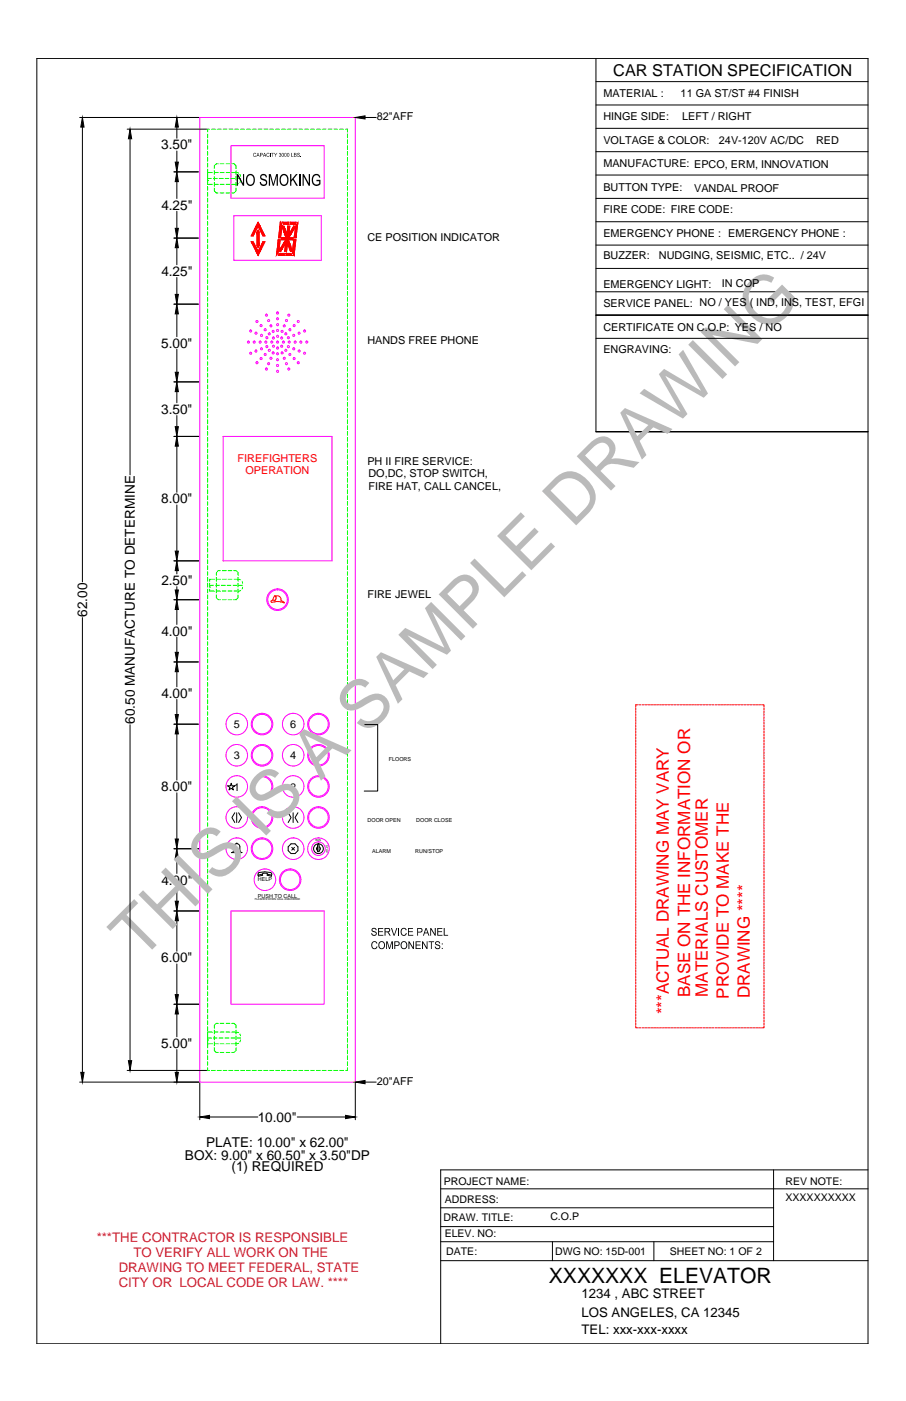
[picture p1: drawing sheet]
<svg xmlns="http://www.w3.org/2000/svg" width="279mm" height="432mm" viewBox="0 0 279 432" stroke-linecap="round" stroke-linejoin="round" font-family="sans-serif">
<!-- layer: DIM -->
<g fill="none" stroke="#000" stroke-width=".31">
<path d="M24.6 36.2h36.7M25.4 39.2v140.1M54.5 39.2v3.4M112.6 36.2h3.4M53.7 53h7.6M54.5 46.5v3.5M54.5 56v5.2M53.7 73.4h7.6M54.5 65.1v5.3M54.5 76.3v5.3M53.7 93.7h7.6M54.5 85.5v5.2"/>
<path d="M54.5 96.7v7.1M53.7 117.7h7.6M54.5 107.7v7M53.7 134.5h7.6M54.5 120.7v3.4M54.5 128.1v3.4M54.5 137.5v14.2M54.5 155.6v14.3M53.7 172.9h7.6M54.5 175.9v1M25.4 190.3v140.2M53.7 184.8h7.6"/>
<path d="M54.5 180.8v1M54.5 187.8v4.7M54.5 196.4v4.7M53.7 204h7.6M54.5 207v4.7M54.5 215.6v4.6M53.7 223.2h7.6M54.5 226.2v14.2M54.5 244.4v14.2M53.7 261.6h7.6M54.5 264.6v4.6M54.5 273.1v4.7"/>
<path d="M53.7 280.8h7.6M54.5 283.8v9.4M54.5 297.1v9.4M53.7 309.5h7.6M54.5 312.5v7M24.6 333.5h36.7M54.5 323.5v7M61.6 333.8v11.3M109.6 333.8v11.3M112.6 333.5h3.4M64.6 344.3h14.9M91.7 344.3h14.9"/>
</g>
<g fill="#000" stroke="#000" stroke-width=".31">
<path d="M25.4 36.2l.5 3h-1zM54.5 36.2l.5 3h-1zM109.6 36.2l3-.5v1zM54.5 53l.5 3h-1zM54 50h1l-.5 3zM54 70.4h1l-.5 3zM54.5 73.4l.5 2.9h-1zM54.5 93.7l.5 3h-1zM54 90.7h1l-.5 3zM54 114.7h1l-.5 3zM54.5 134.5l.5 3h-1zM54 131.5h1l-.5 3z"/>
<path d="M54.5 117.7l.5 3h-1zM54 169.9h1l-.5 3zM54.5 172.9l.5 3h-1zM54 181.8h1l-.5 3zM54.5 184.8l.5 3h-1zM54.5 204l.5 3h-1zM54 201.1h1l-.5 2.9zM54 220.2h1l-.5 3zM54.5 223.2l.5 3h-1zM54 258.6h1l-.5 3zM54 277.8h1l-.5 3zM54.5 261.6l.5 3h-1z"/>
<path d="M54.5 280.8l.5 3h-1zM54.5 309.5l.5 3h-1zM54 306.5h1l-.5 3zM24.9 330.5h1l-.5 3zM54 330.5h1l-.5 3zM109.6 333.5l3-.5v1zM61.6 344.3l3-.5v1zM106.6 343.8l3 .5-3 .5z"/>
</g>
<!-- layer: PUNCH -->
<path d="M109.6 36.2v297.3h-48" fill="none" stroke="#f0f" stroke-width=".31"/>
<!-- layer: LASER -->
<g fill="none" stroke="#f0f" stroke-width=".31">
<path d="M109.6 36.2h-48v297.3M71.2 44.9h28.8v16.2h-28.8zM72.1 66.5h27v13.7h-27zM68.8 134.5h33.6v38.4h-33.6zM71.2 280.8h28.8v28.7h-28.8z"/>
<circle cx="79.2" cy="99.1" r=".32"/>
<circle cx="82.2" cy="97.1" r=".32"/>
<circle cx="82.8" cy="98.8" r=".32"/>
<circle cx="85.6" cy="96.5" r=".32"/>
<circle cx="85.6" cy="98.2" r=".32"/>
<circle cx="88.3" cy="98.8" r=".32"/>
<circle cx="89.1" cy="97.1" r=".32"/>
<circle cx="92" cy="99.1" r=".32"/>
<circle cx="76.6" cy="105.4" r=".32"/>
<circle cx="77.3" cy="108.9" r=".32"/>
<circle cx="77.3" cy="102" r=".32"/>
<circle cx="78.4" cy="105.4" r=".32"/>
<circle cx="78.9" cy="108.2" r=".32"/>
<circle cx="78.9" cy="102.7" r=".32"/>
<circle cx="79.2" cy="111.8" r=".32"/>
<circle cx="80.2" cy="105.4" r=".32"/>
<circle cx="80.5" cy="110.5" r=".32"/>
<circle cx="80.5" cy="100.4" r=".32"/>
<circle cx="80.6" cy="103.4" r=".32"/>
<circle cx="80.6" cy="107.5" r=".32"/>
<circle cx="81.8" cy="109.3" r=".32"/>
<circle cx="81.8" cy="101.6" r=".32"/>
<circle cx="82" cy="105.4" r=".32"/>
<circle cx="82.2" cy="113.7" r=".32"/>
<circle cx="82.3" cy="104.1" r=".32"/>
<circle cx="82.3" cy="106.8" r=".32"/>
<circle cx="82.8" cy="112.1" r=".32"/>
<circle cx="83.1" cy="108" r=".32"/>
<circle cx="83.1" cy="102.9" r=".32"/>
<circle cx="83.6" cy="100.4" r=".32"/>
<circle cx="83.6" cy="110.4" r=".32"/>
<circle cx="83.8" cy="105.4" r=".32"/>
<circle cx="84.2" cy="102.1" r=".32"/>
<circle cx="84.2" cy="108.8" r=".32"/>
<circle cx="84.3" cy="106.7" r=".32"/>
<circle cx="84.3" cy="104.2" r=".32"/>
<circle cx="85.6" cy="101.8" r=".32"/>
<circle cx="85.6" cy="107.3" r=".32"/>
<circle cx="85.6" cy="100.1" r=".32"/>
<circle cx="85.6" cy="110.9" r=".32"/>
<circle cx="85.6" cy="103.7" r=".32"/>
<circle cx="85.6" cy="105.4" r=".32"/>
<circle cx="85.6" cy="112.6" r=".32"/>
<circle cx="85.6" cy="114.5" r=".32"/>
<circle cx="85.6" cy="109" r=".32"/>
<circle cx="86.9" cy="106.7" r=".32"/>
<circle cx="86.9" cy="104.2" r=".32"/>
<circle cx="87" cy="108.8" r=".32"/>
<circle cx="87" cy="102.1" r=".32"/>
<circle cx="87.4" cy="105.4" r=".32"/>
<circle cx="87.7" cy="100.4" r=".32"/>
<circle cx="87.7" cy="110.4" r=".32"/>
<circle cx="88.1" cy="102.9" r=".32"/>
<circle cx="88.1" cy="108" r=".32"/>
<circle cx="88.3" cy="112.1" r=".32"/>
<circle cx="88.9" cy="104.1" r=".32"/>
<circle cx="88.9" cy="106.8" r=".32"/>
<circle cx="89.1" cy="113.7" r=".32"/>
<circle cx="89.2" cy="105.4" r=".32"/>
<circle cx="89.4" cy="101.6" r=".32"/>
<circle cx="89.4" cy="109.3" r=".32"/>
<circle cx="90.6" cy="107.5" r=".32"/>
<circle cx="90.6" cy="103.4" r=".32"/>
<circle cx="90.7" cy="100.4" r=".32"/>
<circle cx="90.7" cy="110.5" r=".32"/>
<circle cx="91" cy="105.4" r=".32"/>
<circle cx="92" cy="111.8" r=".32"/>
<circle cx="92.2" cy="102.7" r=".32"/>
<circle cx="92.2" cy="108.2" r=".32"/>
<circle cx="92.8" cy="105.4" r=".32"/>
<circle cx="93.9" cy="108.9" r=".32"/>
<circle cx="93.9" cy="102" r=".32"/>
<circle cx="94.6" cy="105.4" r=".32"/>
<circle cx="85.6" cy="184.8" r="3.3"/>
<circle cx="73" cy="232.8" r="3.3"/>
<circle cx="73" cy="223.2" r="3.3"/>
<circle cx="80.8" cy="223.2" r="3.3"/>
<circle cx="80.8" cy="232.8" r="3.3"/>
<circle cx="90.4" cy="232.8" r="3.3"/>
<circle cx="90.4" cy="223.2" r="3.3"/>
<circle cx="98.2" cy="232.8" r="3.3"/>
<circle cx="98.2" cy="223.2" r="3.3"/>
<circle cx="73" cy="242.4" r="3.3"/>
<circle cx="73" cy="252" r="3.3"/>
<circle cx="80.8" cy="242.4" r="3.3"/>
<circle cx="80.8" cy="252" r="3.3"/>
<circle cx="90.4" cy="252" r="3.3"/>
<circle cx="90.4" cy="242.4" r="3.3"/>
<circle cx="98.2" cy="252" r="3.3"/>
<circle cx="98.2" cy="242.4" r="3.3"/>
<circle cx="73" cy="261.6" r="3.3"/>
<circle cx="80.8" cy="261.6" r="3.3"/>
<circle cx="81.7" cy="271.1" r="3.3"/>
<circle cx="89.5" cy="271.1" r="3.3"/>
<circle cx="90.4" cy="261.6" r="3.3"/>
<circle cx="98.2" cy="261.6" r="3.3"/>
</g>
<!-- layer: HIDDEN -->
<g fill="none" stroke="#0f0" stroke-width=".31">
<path d="M64.6 39.8h-.6v.9M65.2 39.8h1.2M67 39.8h1.2M68.8 39.8h1.2M70.6 39.8h1.2M72.4 39.8h1.2M74.2 39.8h1.2M76 39.8h1.2M77.8 39.8h1.2M79.6 39.8h1.2M81.4 39.8h1.2M83.2 39.8h1.2"/>
<path d="M85 39.8h1.2M86.8 39.8h1.2M88.6 39.8h1.2M90.4 39.8h1.2M92.2 39.8h1.2M94 39.8h1.2M95.8 39.8h1.2M97.6 39.8h1.2M99.4 39.8h1.2M101.2 39.8h1.2M103 39.8h1.2M104.7 39.8h1.3"/>
<path d="M106.6 39.8h.6v.9M64 55.6h.1M64 41.3v1.2M64 43.1v1.2M64 44.9v1.2M64 46.7v1.2M64 48.5v1.2M64 50.3v1.2M64 52.1v1.7M64 53.9v1.7M64 55.7v1.2M64 57.5v1.2"/>
<path d="M64 59.3v1.2M64 55h1.2M64 53.2h1.5M64 56.8h1.5M65.8 55h1.2M66.1 53.2h1.2M66.1 56.8h1.2M66.1 52.6v1.2M66.1 54.4v1.2M66.1 56.2v1.2M66.1 58v.9l.6 .6h.6M67.3 50.5h-.6l-.6 .6v.9"/>
<path d="M67.6 55h1.2M67.9 53.2h1.2M67.9 56.8h1.2M67.9 59.5h1.2M67.9 50.5h1.2M69.4 55h1.2M69.7 53.2h1.2M69.7 56.8h1.2M69.7 59.5h1.2M69.7 50.5h1.2M71.2 55h1.2M71.5 53.2l2.1 .2"/>
<path d="M71.5 59.5h.6M71.5 50.5h.6M72.2 50.5l.6 .6v.9M72.8 58v.9l-.6 .6M72.8 52.6v1.2M72.8 54.4v1.2M72.8 56.2v1.2M73 55h1.2M73.6 56.6l-2.1 .2M74 53.8l.2 .6M74.2 55.6l-.2 .6M107.2 41.3v1.2"/>
<path d="M107.2 43.1v1.2M107.2 44.9v1.2M107.2 46.7v1.2M107.2 48.5v1.2M107.2 50.3v1.2M107.2 52.1v1.2M107.2 53.9v1.2M107.2 55.7v1.2M107.2 57.5v1.2M107.2 59.3v1.2M64 61.1v1.2M64 62.9v1.2"/>
<path d="M64 64.7v1.2M64 66.5v1.2M64 68.3v1.1M64 70.1v1.2M64 71.9v1.1M64 73.7v1.2M64 75.5v1.1M64 77.3v1.2M64 79.1v1.1M107.2 61.1v1.2M107.2 62.9v1.2M107.2 64.7v1.2"/>
<path d="M107.2 66.5v1.2M107.2 68.3v1.1M107.2 70.1v1.2M107.2 71.9v1.1M107.2 73.7v1.2M107.2 75.5v1.1M107.2 77.3v1.2M107.2 79.1v1.1M64 80.9v1.2M64 82.6v1.2M64 84.4v1.3M64 86.2v1.2"/>
<path d="M64 88v1.3M64 89.8v1.2M64 91.6v1.3M64 93.4v1.2M64 95.2v1.2M64 97v1.2M64 98.8v1.2M107.2 80.9v1.2M107.2 82.6v1.2M107.2 84.4v1.3M107.2 86.2v1.2M107.2 88v1.3"/>
<path d="M107.2 89.8v1.2M107.2 91.6v1.3M107.2 93.4v1.2M107.2 95.2v1.2M107.2 97v1.2M107.2 98.8v1.2M64 100.6v1.2M64 102.4v1.2M64 104.2v1.2M64 106v1.2M64 107.8v1.2M64 109.6v1.2"/>
<path d="M64 111.4v1.2M64 113.2v1.2M64 115v1.2M64 116.8v1.2M64 118.6v1.2M107.2 100.6v1.2M107.2 102.4v1.2M107.2 104.2v1.2M107.2 106v1.2M107.2 107.8v1.2M107.2 109.6v1.2M107.2 111.4v1.2"/>
<path d="M107.2 113.2v1.2M107.2 115v1.2M107.2 116.8v1.2M107.2 118.6v1.2M64 120.4v1.2M64 122.2v1.2M64 124v1.2M64 125.8v1.2M64 127.6v1.2M64 129.4v1.2M64 131.2v1.2M64 133v1.2"/>
<path d="M64 134.8v1.2M64 136.6v1.2M64 138.4v1.2M107.2 120.4v1.2M107.2 122.2v1.2M107.2 124v1.2M107.2 125.8v1.2M107.2 127.6v1.2M107.2 129.4v1.2M107.2 131.2v1.2M107.2 133v1.2M107.2 134.8v1.2"/>
<path d="M107.2 136.6v1.2M107.2 138.4v1.2M64 140.2v1.2M64 142v1.2M64 143.8v1.2M64 145.6v1.2M64 147.4v1.2M64 149.2v1.2M64 151v1.2M64 152.8v1.2M64 154.6v1.2M64 156.4v1.2"/>
<path d="M64 158.2v1.2M64 160v1.2M107.2 140.2v1.2M107.2 142v1.2M107.2 143.8v1.2M107.2 145.6v1.2M107.2 147.4v1.2M107.2 149.2v1.2M107.2 151v1.2M107.2 152.8v1.2M107.2 154.6v1.2M107.2 156.4v1.2"/>
<path d="M107.2 158.2v1.2M107.2 160v1.2M64 161.8v1.2M64 163.6v1.2M64 165.4v1.2M64 167.2v1.2M64 169v1.2M64 170.7v1.3M64 172.6v1.2M64 174.3v1.3M64 176.2v1.1M64 177.9v1.3"/>
<path d="M64 179.8v1.1M64.7 179.8v1.1M66.1 178.5h-1.4v.7M66.7 178.5h1.3M66.7 177.9v1.3M66.7 179.8v1.1M67.9 175.9h-.6l-.6 .6v.8M68.6 178.5h1.1M68.6 175.9h1.1M70.3 178.5h1.3M70.3 175.9h1.2M72.1 175.9h.6"/>
<path d="M72.2 178.5l2 .2M72.8 175.9l.6 .6v.8M73.4 177.9v1.3M73.4 179.8v1.1M74.6 179.2l.2 .6M107.2 161.8v1.2M107.2 163.6v1.2M107.2 165.4v1.2M107.2 167.2v1.2M107.2 169v1.2M107.2 170.7v1.3M107.2 172.6v1.2"/>
<path d="M107.2 174.3v1.3M107.2 176.2v1.1M107.2 177.9v1.3M107.2 179.8v1.1M64 181.5v1.3M64 183.4v1.1M64 185.1v1.3M64 187v1.1M64 188.7v1.3M64 190.6v1.1M64 192.3v1.3M64 194.2v1.1"/>
<path d="M64 195.9v1.2M64 197.8v1.1M64 199.5v1.2M64.7 181h.1M64.7 180.4h1.1M64.7 181.6v.6h1.4M66.4 180.4h1.2M66.7 182.2h1.3M66.7 181.5v1.3M66.7 183.4v.8l.6 .6h.6M68.3 180.4h1.1M68.6 182.2h1.1"/>
<path d="M68.6 184.8h1.1M70 180.4h1.2M70.3 182.2h1.3M70.3 184.8h1.2M71.9 180.4h1.1M72.1 184.8h.6M73.4 183.4v.8l-.6 .6M73.4 181.5v1.3M73.6 180.4h1.2M74.2 182l-2 .2M74.8 181l-.2 .6M107.2 181.5v1.3"/>
<path d="M107.2 183.4v1.1M107.2 185.1v1.3M107.2 187v1.1M107.2 188.7v1.3M107.2 190.6v1.1M107.2 192.3v1.3M107.2 194.2v1.1M107.2 195.9v1.2M107.2 197.8v1.1M107.2 199.5v1.2M64 201.4v1.1M64 203.1v1.2"/>
<path d="M64 204.9v1.2M64 206.7v1.2M64 208.5v1.2M64 210.3v1.2M64 212.1v1.2M64 213.9v1.2M64 215.7v1.2M64 217.5v1.2M64 219.3v1.2M107.2 201.4v1.1M107.2 203.1v1.2M107.2 204.9v1.2"/>
<path d="M107.2 206.7v1.2M107.2 208.5v1.2M107.2 210.3v1.2M107.2 212.1v1.2M107.2 213.9v1.2M107.2 215.7v1.2M107.2 217.5v1.2M107.2 219.3v1.2M64 221.1v1.2M64 222.9v1.2M64 224.7v1.2M64 226.5v1.2"/>
<path d="M64 228.3v1.2M64 230.1v1.2M64 231.9v1.2M64 233.7v1.2M64 235.5v1.2M64 237.3v1.2M64 239.1v1.2M107.2 221.1v1.2M107.2 222.9v1.2M107.2 224.7v1.2M107.2 226.5v1.2M107.2 228.3v1.2"/>
<path d="M107.2 230.1v1.2M107.2 231.9v1.2M107.2 233.7v1.2M107.2 235.5v1.2M107.2 237.3v1.2M107.2 239.1v1.2M64 240.9v1.2M64 242.7v1.2M64 244.5v1.2M64 246.3v1.2M64 248.1v1.2M64 249.9v1.2"/>
<path d="M64 251.7v1.2M64 253.5v1.2M64 255.3v1.2M64 257.1v1.2M64 258.9v1.2M107.2 240.9v1.2M107.2 242.7v1.2M107.2 244.5v1.2M107.2 246.3v1.2M107.2 248.1v1.2M107.2 249.9v1.2M107.2 251.7v1.2"/>
<path d="M107.2 253.5v1.2M107.2 255.3v1.2M107.2 257.1v1.2M107.2 258.9v1.2M64 260.7v1.2M64 262.5v1.2M64 264.3v1.2M64 266.1v1.2M64 267.9v1.2M64 269.7v1.2M64 271.5v1.2M64 273.3v1.2"/>
<path d="M64 275.1v1.2M64 276.9v1.2M64 278.7v1.2M107.2 260.7v1.2M107.2 262.5v1.2M107.2 264.3v1.2M107.2 266.1v1.2M107.2 267.9v1.2M107.2 269.7v1.2M107.2 271.5v1.2M107.2 273.3v1.2M107.2 275.1v1.2"/>
<path d="M107.2 276.9v1.2M107.2 278.7v1.2M64 280.5v1.2M64 282.3v1.1M64 284.1v1.2M64 285.8v1.2M64 287.7v1.2M64 289.4v1.2M64 291.3v1.2M64 293v1.2M64 294.9v1.2M64 296.6v1.2"/>
<path d="M64 298.4v1.2M107.2 280.5v1.2M107.2 282.3v1.1M107.2 284.1v1.2M107.2 285.8v1.2M107.2 287.7v1.2M107.2 289.4v1.2M107.2 291.3v1.2M107.2 293v1.2M107.2 294.9v1.2M107.2 296.6v1.2M107.2 298.4v1.2"/>
<path d="M64 300.2v1.2M64 302v1.2M64 303.8v1.2M64 305.6v1.2M64 307.4v1.2M64 309.2v1.2M64 311v1.2M64 312.8v1.2M64 314.6v1.2M64 316.4v1.2M64 319.9h1.2M65.5 318.1h-1.5v3.6h1.5"/>
<path d="M65.8 319.9h1.2M66.1 317.5v1.2M66.1 319.3v1.2M66.1 318.1h1.2M67.3 315.4h-.6l-.6 .6v.9M67.6 319.9h1.2M67.9 318.1h1.2M67.9 315.4h1.2M69.4 319.9h1.2M69.7 318.1h1.2M69.7 315.4h1.2M71.2 319.9h1.2"/>
<path d="M71.5 318.1l2.1 .2M71.5 315.4h.6M72.2 315.4l.6 .6v.9M72.8 317.5v1.2M72.8 319.3v1.2M73 319.9h1.2M74 318.7l.2 .6M107.2 300.2v1.2M107.2 302v1.2M107.2 303.8v1.2M107.2 305.6v1.2M107.2 307.4v1.2"/>
<path d="M107.2 309.2v1.2M107.2 311v1.2M107.2 312.8v1.2M107.2 314.6v1.2M107.2 316.4v1.2M107.2 318.2v1.2M64 320.5h.1M64 321.8v1.2M64 323.6v1.2M64 325.4v1.2M64 327.2v1.2M64 329v.9h.6"/>
<path d="M65.2 329.9h1.2M66.1 321.1v1.2M66.1 322.9v.9l.6 .6h.6M66.1 321.7h1.2M67 329.9h1.2M67.9 321.7h1.2M67.9 324.4h1.2M68.8 329.9h1.2M69.7 321.7h1.2M69.7 324.4h1.2M70.6 329.9h1.2M71.5 324.4h.6"/>
<path d="M72.4 329.9h1.2M72.8 322.9v.9l-.6 .6M72.8 321.1v1.2M73.6 321.5l-2.1 .2M74.2 320.5l-.2 .6M74.2 329.9h1.2M76 329.9h1.2M77.8 329.9h1.2M79.6 329.9h1.2M81.4 329.9h1.2M83.2 329.9h1.2M85 329.9h1.2"/>
<path d="M86.8 329.9h1.2M88.6 329.9h1.2M90.4 329.9h1.2M92.2 329.9h1.2M94 329.9h1.2M95.8 329.9h1.2M97.6 329.9h1.2M99.4 329.9h1.2M101.2 329.9h1.2M103 329.9h1.2M104.7 329.9h1.3M107.2 320v1.2"/>
<path d="M107.2 321.8v1.2M107.2 323.6v1.2M107.2 325.4v1.2M107.2 327.2v1.2M107.2 329v.9h-.6"/>
</g>
<!-- layer: GRAPH -->
<circle cx="98.2" cy="261.6" r="2.1" fill="none" stroke="#f0f" stroke-width=".31"/>
<g fill="none" stroke="#000" stroke-width=".31">
<path d="M97.9 260.4h.5v2.1h-.5zM98 261l-.4 .6 .4 .5M98.4 261l.4 .6-.4 .5"/>
<circle cx="98.2" cy="261.6" r="1.5"/>
</g>
<!-- layer: 0 -->
<g fill="none" stroke="#f0f" stroke-width=".31">
<circle cx="85.6" cy="184.8" r="3"/>
<circle cx="80.8" cy="223.2" r="3"/>
<circle cx="80.8" cy="232.8" r="3"/>
<circle cx="98.2" cy="223.2" r="3"/>
<circle cx="98.2" cy="232.8" r="3"/>
<circle cx="80.8" cy="242.4" r="3"/>
<circle cx="80.8" cy="252" r="3"/>
<circle cx="98.2" cy="252" r="3"/>
<circle cx="98.2" cy="242.4" r="3"/>
<circle cx="80.8" cy="261.6" r="3"/>
<circle cx="89.5" cy="271.1" r="3"/>
</g>
<g fill="none" stroke="#000" stroke-width=".31">
<path d="M183.8 18v115.1M183.8 25.2h83.9M183.8 32.4h83.9M183.8 39.6h83.9M183.8 46.8h83.9M183.8 53.9h83.9M183.8 61.1h83.9M183.8 68.3h83.9M183.8 75.5h83.9M183.8 82.7h83.9M183.8 89.9h83.9M183.8 97.1h83.9"/>
<path d="M183.8 104.3h83.9M267.7 133.1h-83.9h83.9M70.2 242.2h.8l.3-.8 .3 .8h.8l-.7 .5 .3 .8-.7-.5-.7 .5 .3-.8zM72.4 250.5l-.9 1.5 .9 1.5M73 250.5v3M73.6 250.5l.9 1.5-.9 1.5M88.9 250.5l.9 1.5-.9 1.5M90.4 250.5v3M91.9 250.5l-.9 1.5 .9 1.5M72 261v1.1M72.1 261a.95 .95 0 0 1 .9-1 .95 .95 0 0 1 1 1v1.4l.6 .4h-3.2l.5-.2 .2-.5M72.7 262.8l.3 .3 .3-.3"/>
<path d="M72.9 260l.1-.1 .2 .1M79.6 269.7l.2-.7a7.1 7.1 0 0 1 3.8 0l.2 .3-.1 .8-1.3-.3v-.4l1.3 .3M79.6 269.7l1.3-.3 .1 .4-1.3 .3zM81.2 269.1l1.1 .1 .2 .2M81.2 269.1l-.2 .3M90 261.2l.8 .8M90.8 261.2l-.8 .8M135.9 366.4h131.8M135.9 372.3h102.7M135.9 378.1h102.7M238.6 360.6v27.9M267.7 360.6h-131.8v53.6"/>
<path d="M135.9 382.7h102.7M135.9 388.5h131.8M170.4 382.7v5.8M201.6 382.7v5.8M11.4 414.2v-396.2h256.3v396.2"/>
<circle cx="90.4" cy="261.6" r="1.62"/>
</g>
<g fill="none" stroke="#f00" stroke-width=".31">
<path d="M77.5 74.5h.6l1.5 3 1.5-3h.6l-2.1 4.2zM79.6 68.5l2.1 4.2h-.6l-1.5-3-1.5 3h-.6zM79.6 70.9l.3 .6v4.2l-.3 .6-.3-.6v-4.2zM85.8 73.9h.6l-.4 3.5-.7 1.2zM86.2 78.1h1.5l-.1 .6h-1.8zM86.5 68.5l.5 1.2-.5 3.6h-.6zM87.2 68.5h1.8l-.1 .6h-1.5zM87.3 69.7h.3l.8 2.6 .4-2.6h.6l-.4 2.6 1.6-2.6h.3l-.1 .7-1.8 2.9h1.4l-.1 .6h-1.3l.9 2.9-.1 .6h-.3l-.8-2.5-.3 2.5h-.6l.3-2.5-1.6 2.5h-.3l.1-.6 1.8-2.9h-1.3v-.6h1.4l-1-2.9zM88.3 78.1h1.5l.2 .6h-1.8zM89.5 68.5h1.8l-.3 .6h-1.5zM90.6 73.9h.6l-.6 4.8-.5-1.3zM91.8 68.6l-.5 4.7h-.6l.5-3.6z"/>
<path d="M83.7 185.2l-.2 .2 .2 .2M83.9 185.6l1.8-.2 2 .3M84.1 184.9l.6 .1M84.1 185l-.4 .2M84.8 183.7l.4 .4M84.9 183.7h-.3l-.5 1.3M84.9 183.8a1.29 1.29 0 0 1 1.4 .1 1.29 1.29 0 0 1 .4 1.3l.1 .1M85.2 184.6l-.5 .5M85.2 184l-.1 .6M86.8 185.2l.9 .5"/>
</g>
<g fill="#f00" stroke="#f00" stroke-width=".31">
<path d="M91.8 68.6v.5h-.2z"/>
<path d="M79.6 70.9l.3 .6h-.6z"/>
<path d="M79.3 75.7h.6l-.3 .6z"/>
<path d="M85.4 77.4h.6l-.4 .7z"/>
<path d="M79 77.5l.6 1.1z"/>
<path d="M79 77.5h1.2l-.6 1.1z"/>
<path d="M89.5 68.5l1.5 .6 .3-.6zM89.5 68.5l1.5 .6h-1.5z"/>
<path d="M87.2 68.5l1.7 .6 .1-.6zM87.2 68.5l1.7 .6h-1.5z"/>
<path d="M79.5 68.6l.7 1.1zM79.5 68.6l.7 1.1h-1.2z"/>
<path d="M91.6 69.1l.1 .6 .1-.6zM91.6 69.1l.1 .6h-.5z"/>
<path d="M86.5 68.5l.5 1.2zM86.5 68.5l.5 1.2h-.7z"/>
<path d="M90.6 69.7l.2 .7 .1-.7zM90.6 69.7l.2 .7h-.6z"/>
<path d="M87.3 69.7l.5 .7-.2-.7zM87.3 69.7l.5 .7h-.6z"/>
<path d="M88.8 69.7l.4 1.8 .2-1.8zM88.8 69.7l.4 1.8h-.7z"/>
<path d="M87.2 70.4l1 1.1-.4-1.1zM87.2 70.4l1 1.1h-.6z"/>
<path d="M90.2 70.4l-.6 1.9 1.2-1.9zM90.2 70.4l-.6 1.9h-.6z"/>
<path d="M88.5 71.5l.5 .8 .2-.8zM88.5 71.5l.5 .8h-.6z"/>
<path d="M87.6 71.5l.8 .8-.2-.8zM87.6 71.5l.8 .8h-.5z"/>
<path d="M79.6 69.7l2.1 3-1.5-3zM79.6 69.7l2.1 3h-.6z"/>
<path d="M79 69.7l-.9 3 1.5-3zM79 69.7l-.9 3h-.6z"/>
<path d="M91.2 69.7l.1 3.6 .4-3.6zM91.2 69.7l.1 3.6h-.6z"/>
<path d="M87.9 72.3l1.1 1 .6-1zM87.9 72.3l1.1 1h-.8z"/>
<path d="M86.3 69.7l.2 3.6 .5-3.6zM86.3 69.7l.2 3.6h-.6z"/>
<path d="M86.8 73.3l3.5 .6 .1-.6zM86.8 73.3l3.5 .6h-3.5z"/>
<path d="M88.1 73.9l1.2 1-.3-1zM88.1 73.9l1.2 1h-1.8z"/>
<path d="M88.7 74.9l.9 .8-.3-.8zM88.7 74.9l.9 .8h-.6z"/>
<path d="M88.1 74.9l.5 .8 .1-.8zM88.1 74.9l.5 .8h-.6z"/>
<path d="M79.3 71.5l.6 4.2v-4.2zM79.3 71.5l.6 4.2h-.6z"/>
<path d="M89 75.7l.9 1.1-.3-1.1zM89 75.7l.9 1.1h-.6z"/>
<path d="M87.5 74.9l-.5 1.9 1.1-1.9zM87.5 74.9l-.5 1.9h-.7z"/>
<path d="M90.6 73.9l.2 3.5 .4-3.5zM90.6 73.9l.2 3.5h-.7z"/>
<path d="M89.3 76.8l.5 .6 .1-.6zM89.3 76.8l.5 .6h-.3z"/>
<path d="M88 75.7l.4 1.7 .2-1.7zM88 75.7l.4 1.7h-.6z"/>
<path d="M86.3 76.8l.2 .6 .5-.6zM86.3 76.8l.2 .6h-.3z"/>
<path d="M85.8 73.9l.2 3.5 .4-3.5zM85.8 73.9l.2 3.5h-.6z"/>
<path d="M81.1 74.5l-.9 3 1.5-3zM81.1 74.5l-.9 3h-.6z"/>
<path d="M77.5 74.5l2.1 3-1.5-3zM77.5 74.5l2.1 3h-.6z"/>
<path d="M85.4 77.4v.7h.2zM85.4 78.1h.2l-.3 .5z"/>
<path d="M90.1 77.4l.6 1.3 .1-1.3zM90.1 77.4l.6 1.3z"/>
<path d="M88.3 78.1l1.7 .6-.2-.6zM88.3 78.1l1.7 .6h-1.8z"/>
<path d="M86.2 78.1l1.4 .6 .1-.6zM86.2 78.1l1.4 .6h-1.8z"/>
</g>
<!-- layer: TEXT -->
<g fill="#000">
<path d="M73 53.7h.4l1.5 2.8v-2.8h.4v3.5h-.4l-1.5-2.8v2.8h-.4zM78.2 47.3l.5-.2 .3 .2-.2 .2-.4-.2-.2 .3 .2 .6 .6-.3-.2 .4-.6-.2zM80.4 54l.4-.3 .7-.1 .7 .5 .1 .6h-.3l-.5-.7h-.5l-.4 .5 .2 .5 1 .3 .5 .4 .1 .8-.6 .7h-1l-.6-.7-.1-.4h.3l.4 .6 .6 .2 .4-.1 .3-.5-.3-.5-1.4-.7-.2-.4zM82.9 53.7h.6l.8 3 .9-3h.5v3.5h-.4v-3l-.8 3h-.4l-.8-3v3h-.4zM82.3 47.3l.3-.2 .4 .2 .1 .2-.4-.3-.4 .4 .2 .6 .6-.3-.2 .4-.6-.2zM83.3 47.1l.2 1.2zM83.6 47.1h.9l-.4 .2v1l-.1-1zM84.5 47.1l.5 .6 .5-.6-.4 .7v.5zM86.1 47.2l.4-.1 .2 .2-.2 1h-.3l-.2-.2 .4 .1 .2-.2-.4-.2 .3-.5-.3 .2zM89.5 53.7h.3v1.7l1.5-1.7h.5l-1.2 1.4 1.3 2.1h-.5l-1.1-1.8-.5 .6v1.2h-.3zM89.8 47.1h.2v1.1l.5 .1h-.7zM91.7 47.2h.7v.3l-.2-.2h-.4l.6 .5-.1 .5-.6-.2-.1-.2 .3 .3 .4-.1-.6-.5z"/>
<path d="M92.7 48.1l.2 .2zM93.3 53.7h.4l1.5 2.8v-2.8h.4v3.5h-.4l-1.5-2.8v2.8h-.4zM96.5 54.1l.8-.5 .7 .1 .6 .4 .2 .6-.4 .1-.4-.7h-.9l-.6 1 .2 1.3 .9 .5 .8-.4v-.6h-.8v-.5h1.2v1.3l-.4 .4-1.1 .2-.9-.6-.2-1.7zM114.7 286.2l.9-.2 .4 .2 .1 .5-.6-.5-.5 .1-.2 .3 .1 .3 1.2 .4 .1 .5-.3 .5-.8 .1-.5-.3-.1-.5h.2l.4 .5 .8-.2-.1-.4-1.2-.6zM114.9 290.3l.9-.2 .5 .5-.2 .2-.3-.4-.4-.1-.6 .6v.8l.3 .5 .5 .1 .5-.6h.3l-.5 .8h-.7l-.6-.5-.1-1.1zM116.6 286h1.6v.3h-1.3v.7h1.2v.3h-1.2v.8h1.3v.3h-1.6zM119.1 290.1h.4l.6 2.1 .6-2.1h.5v2.4h-.3v-2l-.7 2h-.2l-.6-2v2h-.3zM120.6 286h.3l.7 2.1 .6-2.1h.3l-.8 2.4h-.3zM123.8 286.4l.5-.4h.6l.4 .4 .1 .3h-.2l-.3-.4-.5-.1-.6 .7 .1 .8 .4 .4h.5l.4-.6 .2 .1-.3 .7-.8 .1-.5-.2-.3-.7zM125.8 286h1.6v.3h-1.3v.7h1.2v.3h-1.2v.8h1.3v.3h-1.6zM126 290.1h.3l1.1 1.9v-1.9h.2v2.4h-.2l-1.1-1.9v1.9h-.3zM128.2 290.1h1.5v.3h-1.2v.7h1.1v.3h-1.1v.8h1.3v.3h-1.6z"/>
<path d="M130.1 290.1h.3l1.2 1.9v-1.9h.2v2.4h-.3l-1.1-1.9v1.9h-.3zM132.7 286h.3l1.1 1.9v-1.9h.3v2.4h-.3l-1.2-1.9v1.9h-.2zM132.2 290.1h1.7v.3h-.7v2.1h-.3v-2.1h-.7zM134.3 290.4l.9-.3 .5 .3v.4h-.3l-.4-.5-.6 .3 .1 .4 1.2 .4 .1 .7-.3 .4h-.8l-.5-.3-.1-.5 .8 .6 .6-.3-.1-.4-1.1-.5zM134.8 286h1.6v.3h-1.3v.7h1.2v.3h-1.2v.8h1.4v.3h-1.7zM136.8 286h.3v2.1h1.1v.3h-1.4z"/>
<path d="M76.3 54l.4-.3 .8-.1 .4 .2 .6 .7v1.6l-.4 .9-.5 .3-.8-.1-.8-.6-.2-1.5zM76.6 54.3l-.4 .9 .1 .9 .5 .7 .7 .1 .7-.8-.1-1.4-.6-.7z"/>
<path d="M79.5 47.1l.6 1.2-.3-.3h-.5l-.2 .3zM79.6 47.3l-.2 .5h.4z"/>
<path d="M80.2 47.1h.6l.2 .3-.1 .4-.5 .1v.4h-.2zM80.4 47.3v.4l.5-.1-.1-.3z"/>
<path d="M81.5 47.1l.6 1.2-.3-.3h-.5l-.2 .3zM81.6 47.3l-.2 .5h.4z"/>
<path d="M86.6 54l.5-.3 .8-.1 .9 .8 .1 1.9-.4 .7-.6 .3-1-.2-.5-.6-.2-1.4zM86.9 54.3l-.3 .9 .1 .9 .5 .7 .7 .1 .6-.8v-1.4l-.6-.7z"/>
<path d="M86.9 47.3l.4-.2 .2 .3v.7l-.3 .3-.3-.3zM87.1 47.3l-.1 .6 .2 .3 .2-.8z"/>
<path d="M87.8 47.2l.4-.1 .2 .3v.7l-.3 .3-.4-.4zM87.9 47.3l-.1 .7 .3 .2 .1-.8z"/>
<path d="M88.6 47.2l.4-.1 .2 .3v.6l-.3 .4-.4-.3zM88.7 47.3v.7l.2 .2 .2-.7z"/>
<path d="M90.6 47.1l.8 .1-.1 1.1h-.7zM90.8 47.3v.3h.4v-.3zM90.8 47.8v.4l.5-.1v-.3z"/>
<path d="M116.9 290.5l.5-.4h.7l.4 .4 .2 1.2-.4 .7-.9 .1-.5-.3-.2-.6zM117.3 290.5l-.3 .5v.6l.3 .6 .6 .1 .5-.5v-.8l-.4-.6z"/>
<path d="M118.6 286h1.3l.3 .3 .1 .6-.6 .4 .8 1.1h-.3l-.8-1.1h-.5v1.1h-.3zM118.9 286.3v.8l.9-.1 .2-.2-.2-.5z"/>
<path d="M121.6 290.1h1.2l.4 .5-.2 .8-1.1 .1v1h-.3zM121.9 290.4v.9l1-.2-.1-.7z"/>
<path d="M123.8 290.5l.4-.4h.6l.6 .4 .2 1.2-.5 .7-.8 .1-.6-.4-.2-1.1zM124.1 290.5l-.2 1.3 .2 .4 .6 .1 .6-.6-.1-.9-.5-.5z"/>
<path d="M128.7 286l1.2 .1 .4 .5-.4 .8h-1v1h-.2zM128.9 286.3v.9l1.1-.3-.1-.5z"/>
<path d="M131.2 286h.3l.9 2.4h-.3l-.2-.7h-.9l-.3 .7h-.3zM131.4 286.3l-.4 1.1h.8z"/>
<path d="M136.2 290.8h.3v.3h-.3zM136.2 292.2h.3v.3h-.3z"/>
</g>
<path d="M123 286v2.4" fill="none" stroke="#000" stroke-width=".31"/>
<path d="M92.4 53.7v3.5" fill="none" stroke="#000" stroke-width=".38"/>
<!-- layer: AM_0 -->
<path d="M11.4 414.2h256.3" fill="none" stroke="#000" stroke-width=".31"/>
<!-- layer: AM_5 -->
<path d="M39.2 39.8h24.5M40.1 42.8v103.6M40.1 223.4v103.5M39.2 329.9h24.5" fill="none" stroke="#000" stroke-width=".31"/>
<path d="M40.1 39.8l.5 3h-1zM39.6 326.9h1l-.5 3z" fill="#000" stroke="#000" stroke-width=".31"/>
<!-- layer: WATER MARK -->
<g fill="none" stroke="#f00" stroke-width=".31">
<path d="M196.1 218.2v.6M196.1 219v.6M196.1 219.9v.6M196.8 217.2h-.7v.7M197.1 217.2h.6M198 217.2h.6M198.9 217.2h.6M199.8 217.2h.6M200.7 217.2h.6M201.6 217.2h.6M202.5 217.2h.6M203.4 217.2h.6"/>
<path d="M204.3 217.2h.6M205.2 217.2h.6M206.1 217.2h.6M207 217.2h.6M207.9 217.2h.6M208.8 217.2h.6M209.7 217.2h.6M210.6 217.2h.6M211.5 217.2h.6M212.4 217.2h.6M213.3 217.2h.6M214.2 217.2h.6"/>
<path d="M215.1 217.2h.6M216 217.2h.5M216.9 217.2h.6M217.8 217.2h.6M218.7 217.2h.6M219.6 217.2h.5M220.5 217.2h.6M221.4 217.2h.6M222.3 217.2h.6M223.2 217.2h.5M224 217.2h.7M225 217.2h.6"/>
<path d="M225.9 217.2h.6M226.8 217.2h.5M227.6 217.2h.7M228.6 217.2h.6M229.5 217.2h.6M230.3 217.2h.6M231.2 217.2h.7M232.2 217.2h.6M233.1 217.2h.6M233.9 217.2h.6M234.8 217.2h.8v.7M235.6 218.2v.6"/>
<path d="M235.6 219v.6M235.6 219.9v.6M196.1 220.9v.6M196.1 221.8v.5M196.1 222.6v.6M196.1 223.5v.6M196.1 224.4v.7M196.1 225.4v.5M196.1 226.2v.6M196.1 227.1v.6M196.1 228v.7M196.1 229v.5"/>
<path d="M196.1 229.8v.6M196.1 230.7v.6M196.1 231.6v.7M196.1 232.6v.5M196.1 233.4v.6M196.1 234.3v.6M196.1 235.2v.7M196.1 236.1v.6M196.1 237v.6M196.1 237.9v.6M196.1 238.8v.6M196.1 239.7v.6"/>
<path d="M235.6 220.9v.6M235.6 221.8v.5M235.6 222.6v.6M235.6 223.5v.6M235.6 224.4v.7M235.6 225.4v.5M235.6 226.2v.6M235.6 227.1v.6M235.6 228v.7M235.6 229v.5M235.6 229.8v.6M235.6 230.7v.6"/>
<path d="M235.6 231.6v.7M235.6 232.6v.5M235.6 233.4v.6M235.6 234.3v.6M235.6 235.2v.7M235.6 236.1v.6M235.6 237v.6M235.6 237.9v.6M235.6 238.8v.6M235.6 239.7v.6M196.1 240.6v.6M196.1 241.5v.6"/>
<path d="M196.1 242.4v.6M196.1 243.3v.6M196.1 244.2v.6M196.1 245.1v.6M196.1 246v.6M196.1 246.9v.6M196.1 247.8v.6M196.1 248.7v.6M196.1 249.6v.6M196.1 250.5v.6M196.1 251.4v.6M196.1 252.3v.6"/>
<path d="M196.1 253.2v.6M196.1 254.1v.6M196.1 255v.6M196.1 255.9v.6M196.1 256.8v.6M196.1 257.7v.6M196.1 258.6v.6M196.1 259.5v.6M235.6 240.6v.6M235.6 241.5v.6M235.6 242.4v.6M235.6 243.3v.6"/>
<path d="M235.6 244.2v.6M235.6 245.1v.6M235.6 246v.6M235.6 246.9v.6M235.6 247.8v.6M235.6 248.7v.6M235.6 249.6v.6M235.6 250.5v.6M235.6 251.4v.6M235.6 252.3v.6M235.6 253.2v.6M235.6 254.1v.6"/>
<path d="M235.6 255v.6M235.6 255.9v.6M235.6 256.8v.6M235.6 257.7v.6M235.6 258.6v.6M235.6 259.5v.6M196.1 260.4v.6M196.1 261.3v.6M196.1 262.2v.6M196.1 263.1v.6M196.1 264v.6M196.1 264.9v.6"/>
<path d="M196.1 265.8v.6M196.1 266.7v.6M196.1 267.6v.6M196.1 268.5v.6M196.1 269.4v.6M196.1 270.3v.6M196.1 271.2v.6M196.1 272.1v.6M196.1 273v.6M196.1 273.9v.6M196.1 274.8v.6M196.1 275.7v.6"/>
<path d="M196.1 276.6v.6M196.1 277.5v.6M196.1 278.4v.6M196.1 279.3v.6M235.6 260.4v.6M235.6 261.3v.6M235.6 262.2v.6M235.6 263.1v.6M235.6 264v.6M235.6 264.9v.6M235.6 265.8v.6M235.6 266.7v.6"/>
<path d="M235.6 267.6v.6M235.6 268.5v.6M235.6 269.4v.6M235.6 270.3v.6M235.6 271.2v.6M235.6 272.1v.6M235.6 273v.6M235.6 273.9v.6M235.6 274.8v.6M235.6 275.7v.6M235.6 276.6v.6M235.6 277.5v.6"/>
<path d="M235.6 278.4v.6M235.6 279.3v.6M196.1 280.2v.6M196.1 281.1v.6M196.1 282v.6M196.1 282.9v.6M196.1 283.8v.6M196.1 284.7v.6M196.1 285.6v.6M196.1 286.5v.6M196.1 287.4v.6M196.1 288.3v.6"/>
<path d="M196.1 289.2v.6M196.1 290.1v.6M196.1 291v.6M196.1 291.9v.6M196.1 292.8v.6M196.1 293.7v.6M196.1 294.6v.6M196.1 295.5v.6M196.1 296.4v.6M196.1 297.3v.6M196.1 298.2v.6M196.1 299.1v.6"/>
<path d="M196.1 300v.6M235.6 280.2v.6M235.6 281.1v.6M235.6 282v.6M235.6 282.9v.6M235.6 283.8v.6M235.6 284.7v.6M235.6 285.6v.6M235.6 286.5v.6M235.6 287.4v.6M235.6 288.3v.6M235.6 289.2v.6"/>
<path d="M235.6 290.1v.6M235.6 291v.6M235.6 291.9v.6M235.6 292.8v.6M235.6 293.7v.6M235.6 294.6v.6M235.6 295.5v.6M235.6 296.4v.6M235.6 297.3v.6M235.6 298.2v.6M235.6 299.1v.6M235.6 300v.6"/>
<path d="M196.1 316.2v.6h.7M196.1 300.9v.6M196.1 301.8v.6M196.1 302.7v.5M196.1 303.6v.6M196.1 304.5v.6M196.1 305.4v.6M196.1 306.3v.5M196.1 307.2v.6M196.1 308.1v.6M196.1 309v.6M196.1 309.9v.5"/>
<path d="M196.1 310.7v.7M196.1 311.7v.6M196.1 312.6v.6M196.1 313.5v.5M196.1 314.3v.7M196.1 315.3v.6M197.1 316.8h.6M198 316.8h.6M198.9 316.8h.6M199.8 316.8h.6M200.7 316.8h.6M201.6 316.8h.6"/>
<path d="M202.5 316.8h.6M203.4 316.8h.6M204.3 316.8h.6M205.2 316.8h.6M206.1 316.8h.6M207 316.8h.6M207.9 316.8h.6M208.8 316.8h.6M209.7 316.8h.6M210.6 316.8h.6M211.5 316.8h.6M212.4 316.8h.6"/>
<path d="M213.3 316.8h.6M214.2 316.8h.6M215.1 316.8h.6M216 316.8h.5M216.9 316.8h.6M217.8 316.8h.6M218.7 316.8h.6M219.6 316.8h.5M220.5 316.8h.6M221.4 316.8h.6M222.3 316.8h.6M223.2 316.8h.5"/>
<path d="M224 316.8h.7M225 316.8h.6M225.9 316.8h.6M226.8 316.8h.5M227.6 316.8h.7M228.6 316.8h.6M229.5 316.8h.6M230.3 316.8h.6M231.2 316.8h.7M232.2 316.8h.6M233.1 316.8h.6M233.9 316.8h.6"/>
<path d="M235.6 316.2v.6h-.8M235.6 300.9v.6M235.6 301.8v.6M235.6 302.7v.5M235.6 303.6v.6M235.6 304.5v.6M235.6 305.4v.6M235.6 306.3v.5M235.6 307.2v.6M235.6 308.1v.6M235.6 309v.6M235.6 309.9v.5"/>
<path d="M235.6 310.7v.7M235.6 311.7v.6M235.6 312.6v.6M235.6 313.5v.5M235.6 314.3v.7M235.6 315.3v.6"/>
</g>
<!-- layer: M-OBJECT -->
<path d="M112.5 223.3h4v20.5h-4.2" fill="none" stroke="#000" stroke-width=".31"/>
<text font-size="20.8" fill="#bababa" x="43.2" y="296.5" transform="rotate(-45 43.2 296.5)">THIS IS A SAMPLE DRAWING</text>
<text font-size="6.5" x="169.3" y="395.5">XXXXXXX ELEVATOR</text>
<g font-size="5.3" fill="#f00">
<text x="212.8" y="307.3" transform="rotate(-90 212.8 307.3)">BASE ON THE INFORMATION OR</text>
<text x="218.2" y="307.3" transform="rotate(-90 218.2 307.3)">MATERIALS CUSTOMER</text>
<text x="224.8" y="307.8" transform="rotate(-90 224.8 307.8)">PROVIDE TO MAKE THE</text>
<text x="231.3" y="307.7" transform="rotate(-90 231.3 307.7)">DRAWING ****</text>
<text x="206.2" y="312.6" transform="rotate(-90 206.2 312.6)">***ACTUAL DRAWING MAY VARY</text>
</g>
<text font-size="5" x="189.1" y="23.3">CAR STATION SPECIFICATION</text>
<g font-size="4.2">
<text x="49.7" y="46.1">3.50&quot;</text>
<text x="49.8" y="64.7">4.25&quot;</text>
<text x="49.8" y="85">4.25&quot;</text>
<text x="49.7" y="107.2">5.00&quot;</text>
<text x="49.7" y="127.6">3.50&quot;</text>
<text x="49.7" y="155.2">8.00&quot;</text>
<text x="49.8" y="180.3">2.50&quot;</text>
<text x="26.9" y="190" transform="rotate(-90 26.9 190)">62.00</text>
<text x="49.8" y="195.9">4.00&quot;</text>
<text x="49.8" y="215.1">4.00&quot;</text>
<text x="41.6" y="223.1" transform="rotate(-90 41.6 223.1)">60.50 MANUFACTURE TO DETERMINE</text>
<text x="49.7" y="243.9">8.00&quot;</text>
<text x="49.8" y="272.6">4.00&quot;</text>
<text x="49.7" y="296.6">6.00&quot;</text>
<text x="49.7" y="323">5.00&quot;</text>
<text x="79.5" y="345.8">10.00&quot;</text>
<text x="63.6" y="353.4">PLATE: 10.00&quot; x 62.00&quot;</text>
<text x="57" y="357.4">BOX: 9.00&quot; x 60.50&quot; x 3.50&quot;DP</text>
<text x="71.4" y="361">(1) REQUIRED</text>
</g>
<g font-size="4.1" fill="#cd2027">
<text x="29.8" y="382.7">***THE CONTRACTOR IS RESPONSIBLE</text>
<text x="41.1" y="387.4">TO VERIFY ALL WORK ON THE</text>
<text x="36.6" y="392.1">DRAWING TO MEET FEDERAL, STATE</text>
<text x="36.6" y="396.8">CITY OR LOCAL CODE OR LAW. ****</text>
</g>
<g font-size="4.1">
<text x="179.3" y="400">1234 , ABC STREET</text>
<text x="179.3" y="406">LOS ANGELES, CA 12345</text>
<text x="179.3" y="411.1">TEL: xxx-xxx-xxxx</text>
</g>
<g font-size="3.3">
<text x="186.1" y="30">MATERIAL :</text>
<text x="209.9" y="30">11 GA ST/ST #4 FINISH</text>
<text x="116.2" y="36.8">82&quot;AFF</text>
<text x="186.1" y="37.1">HINGE SIDE:</text>
<text x="210.4" y="37.1">LEFT / RIGHT</text>
<text x="186.1" y="44.3">VOLTAGE &amp; COLOR:</text>
<text x="221.7" y="44.3">24V-120V AC/DC</text>
<text x="251.7" y="44.3">RED</text>
<text x="186.1" y="51.4">MANUFACTURE: EPCO, ERM, INNOVATION</text>
<text x="186.1" y="58.8">BUTTON TYPE:</text>
<text x="214.1" y="59.1">VANDAL PROOF</text>
<text x="186.1" y="65.8">FIRE CODE: FIRE CODE:</text>
<text x="113.3" y="74.3">CE POSITION INDICATOR</text>
<text x="186.1" y="73.2">EMERGENCY PHONE : EMERGENCY PHONE :</text>
<text x="186.1" y="79.8">BUZZER:</text>
<text x="203.2" y="79.8">NUDGING, SEISMIC, ETC.. / 24V</text>
<text x="186.1" y="88.6">EMERGENCY LIGHT:</text>
<text x="222.6" y="88.4">IN COP</text>
<text x="186.1" y="94.7">SERVICE PANEL: NO / YES ( IND, INS, TEST, EFGI</text>
<text x="186.1" y="101.9">CERTIFICATE ON C.O.P: YES / NO</text>
<text x="113.3" y="106">HANDS FREE PHONE</text>
<text x="186.1" y="108.7">ENGRAVING:</text>
<text x="113.3" y="143.3">PH II FIRE SERVICE:</text>
<text x="113.6" y="147.2">DO,DC, STOP SWITCH,</text>
<text x="113.6" y="151">FIRE HAT, CALL CANCEL,</text>
<text x="113.3" y="184.3">FIRE JEWEL</text>
<text x="72.1" y="224.5">5</text>
<text x="89.5" y="224.5">6</text>
<text x="72.1" y="234.1">3</text>
<text x="89.5" y="234.1">4</text>
<text x="72.1" y="243.7">1</text>
<text x="89.5" y="243.7">2</text>
<text x="116.2" y="334.5">20&quot;AFF</text>
<text x="136.8" y="365.2">PROJECT NAME:</text>
<text x="242.2" y="365.3">REV NOTE:</text>
<text x="137.2" y="370.8">ADDRESS:</text>
<text x="242.2" y="370.2">XXXXXXXXXX</text>
<text x="136.8" y="376.3">DRAW. TITLE:</text>
<text x="169.7" y="376.1">C.O.P</text>
<text x="137.1" y="381.4">ELEV. NO:</text>
<text x="137.6" y="386.9">DATE:</text>
<text x="171.2" y="386.9">DWG NO: 15D-001</text>
<text x="206.6" y="386.8">SHEET NO: 1 OF 2</text>
</g>
<g font-size="3.3" fill="#f00">
<text x="73.3" y="142.4">FIREFIGHTERS</text>
<text x="75.7" y="146">OPERATION</text>
</g>
<g font-size="1.7">
<text x="119.9" y="234.5">FLOORS</text>
<text x="113.3" y="253.2">DOOR OPEN</text>
<text x="128.4" y="253.2">DOOR CLOSE</text>
<text x="114.8" y="262.8">ALARM</text>
<text x="128" y="262.8">RUN/STOP</text>
<text x="79.5" y="271.5">HELP</text>
<text x="79.5" y="276.7">PUSH TO CALL</text>
</g>
<g font-size=".8">
<text x="97.3" y="259.2">RUN</text>
<text x="100.5" y="260.4" transform="rotate(90 100.5 260.4)">STOP</text>
<text x="78.6" y="277.5">FLASHES WHEN CALL ANSWERED</text>
</g>
</svg>
